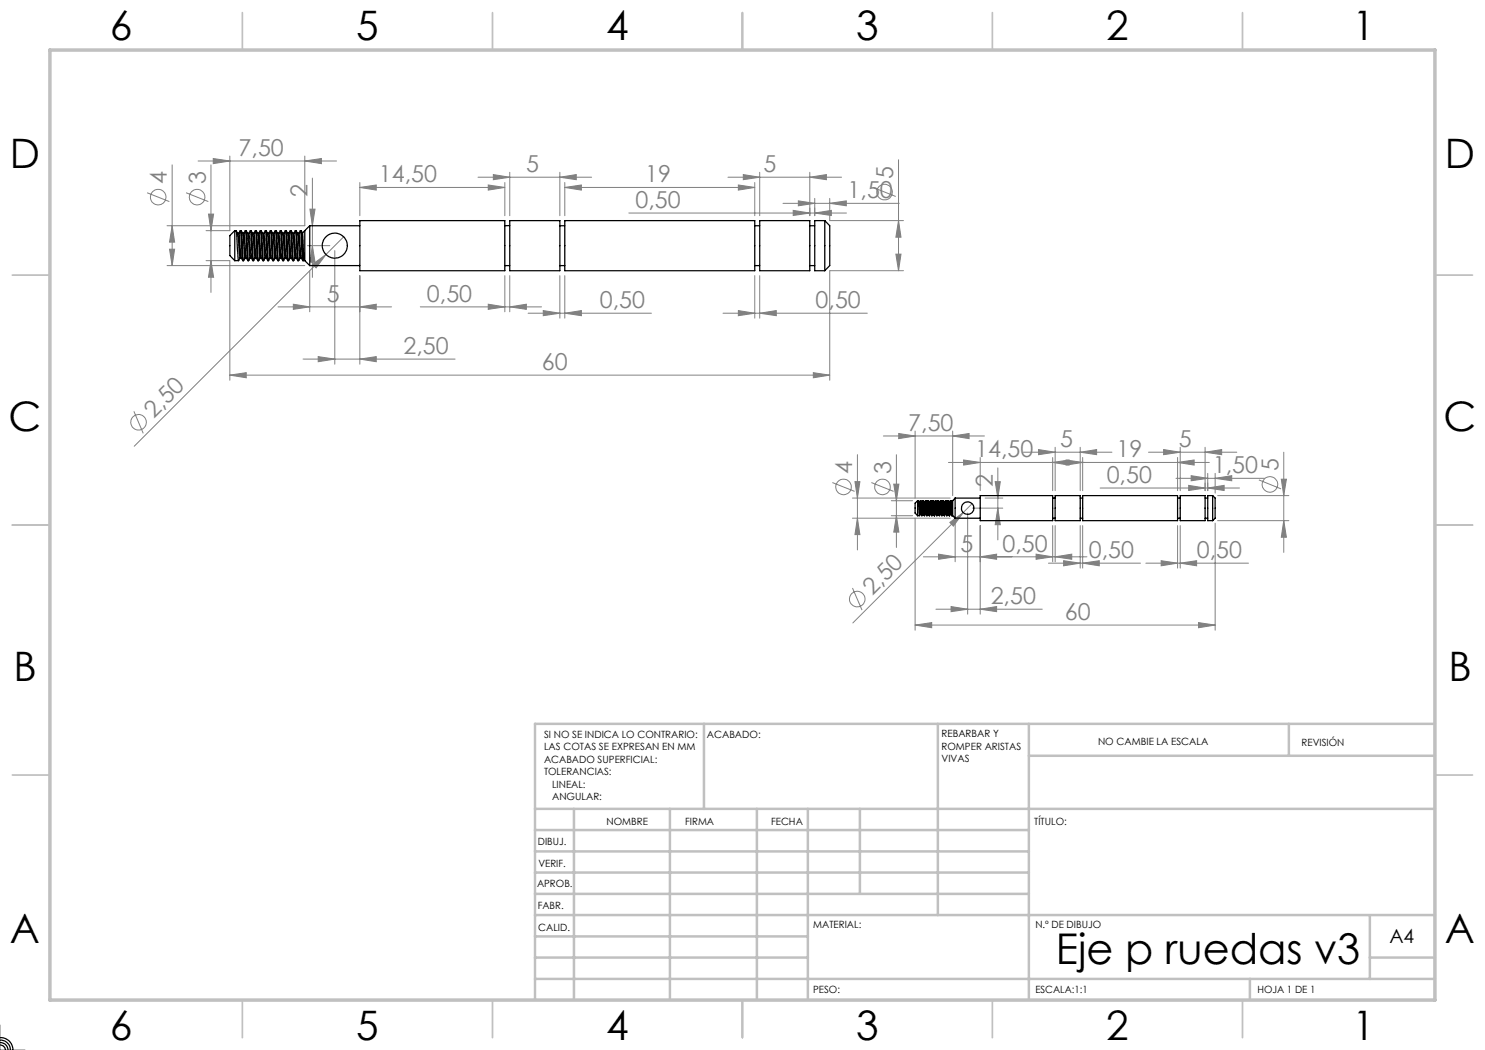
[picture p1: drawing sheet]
<svg xmlns="http://www.w3.org/2000/svg" width="297mm" height="210mm" viewBox="0 0 297 210" stroke-linecap="round" stroke-linejoin="round" font-family="sans-serif">
<g fill="none" stroke="#808080" stroke-width=".2">
<path d="M29.4 38.6l4.5 1.7M34.4 33v20.1M37.2 38.6l4.5 1.7M39.6 32.2h27.7M42.2 33v25.5M42.7 31.7l3.3 .5-3.3 .5zM46 31.2v14.9h-4.8M61 32.2l3.3-.5v1zM61 31.2v13.9h-27.6M62.5 35.6v19.9M72 37.5l3.2-.5v1zM72 36.5v6.6"/>
<path d="M72 37.5h29M95.6 35.4h22.7M97.6 37l3.4 .5-3.4 .5zM98.7 34.9l3.3 .5-3.3 .5zM101 36.5v6.6M102 34.5v8.6M112 35.4l3.3-.5v1zM112 34.5v8.6M113 37.5l3.3-.5v1zM113 37.5h38M113 36.5v6.6M145.6 35.4h22.7"/>
<path d="M147.7 37l3.3 .5-3.3 .5zM148.7 34.9l3.2 .5-3.2 .5zM151 36.5v6.6M151.9 34.5v8.6M162 35.4l3.3-.5v1zM162 34.5v8.6M162.9 39.7v3.4M165.9 39.7v4.4h14.8M174.7 37.5l4.4 1.8M179.7 32v22.1M33.4 53.1h27.6M33.9 49.8h1l-.5 3.3z"/>
<path d="M34.4 45.1l.5 3.3h-1zM41.2 52.1h4.8v24M41.7 42.8h1l-.5 3.3zM42.2 52.1l.5 3.3h-1zM61.5 49.1h4.5M61.9 54.1v8.3M62 41.8h1l-.5 3.3zM62.5 49.1l.5 3.3h-1zM62.5 52.9l2.7-2-2 2.7zM67 50.1v22.7M68.7 47.4l-41.9 41.8M72 55.1v17.7"/>
<path d="M101 55.1v7.3M102 55.1v7.3M112 55.1v8.5M113 55.1v8.5M125.8 42.6h43.5M151 55.1v8.5M151.9 55.1v8.5M156.6 40.7h23.2M158.6 42.1l3.4 .5-3.4 .5zM159.7 40.2l3.2 .5-3.2 .5zM162.9 42.6l3.4-.5v1zM165.9 40.7l3.4-.5v1z"/>
<path d="M179.2 50.8h1l-.5 3.3zM179.7 44.1l.5 3.3h-1zM180.7 54.1h-14.8v22M46 75l3.2-.5v1.1zM46 75h119.9M55.6 61.4h22.7M58.7 60.8l3.2 .6-3.2 .5zM60.6 71.8h30.4M63.6 71.3l3.4 .5-3.4 .5zM72 61.4l3.2-.6v1.1zM72 71.8l3.2-.5v1zM84.1 61.4h24.2"/>
<path d="M97.6 60.8l3.4 .6-3.4 .5zM102 61.4l3.3-.6v1.1zM105.6 62.6h24.7M108.7 62.1l3.3 .5-3.3 .5zM113 62.6l3.3-.5v1zM144.6 62.6h28.9M147.7 62.1l3.3 .5-3.3 .5zM151.9 62.6l3.4-.5v1zM162.7 74.5l3.2 .5-3.2 .6zM26.8 82.3l1.8 4.4M166.5 96.5l4.4 1.8M170.5 99.6h19.5"/>
<path d="M171 96.3h1l-.5 3.3zM171.5 90.9v19.1M174.3 96.5l4.4 1.8M176.7 87.2h20.2M178.8 96.8h1l-.5 3.3zM179.3 90.9v18.6M179.7 86.7l3.3 .5-3.3 .5zM183 86.2v13.4M189.7 92.5h52.2M190.5 87.2l3.3-.5v1zM190.5 86.2v12.9M192.7 92l3.3 .5-3.3 .5z"/>
<path d="M196 91.5v6.6M197 99.6h3.6M199 96.3h1.1l-.5 3.3zM199.6 93.6v14.4M204.7 90.4h17.7M207.7 89.9l3.3 .5-3.3 .5zM210.5 92.5l3.3-.5v1zM210.5 91.5v6.6M211 89.5v8.6M213.2 92l3.3 .5-3.3 .5zM216 90.4l3.3-.5v1zM216 89.5v8.6"/>
<path d="M216.5 91.5v6.6M220 97.6h27.9M229.7 90.4h17.7M232.7 89.9l3.3 .5-3.3 .5zM235.2 95.7h17.7M235.5 92.5l3.3-.5v1zM235.5 91.5v6.6M236 89.5v8.6M237.7 97.1l3.3 .5-3.3 .5zM238.2 95.1l3.3 .6-3.3 .5zM241 90.4l3.3-.5v1zM241 89.5v8.6"/>
<path d="M241.5 97.6l3.3-.5v1zM241.5 94.7v3.4M243 95.7l3.3-.6v1.1zM243 94.7v3.9M243.5 99.1h14.3M251.8 96l4.4 1.8M256.3 95.8h1l-.5 3.3zM256.8 90.4v20.1M170.5 103.6h19.5M170.5 117.6l1.9 4.4M171.5 103.6l.5 3.3h-1zM178.3 103.1h4.2"/>
<path d="M178.3 100.1h4.2M179.3 103.1l.5 3.3h-1zM183 103.6v22.4M184.7 111.4h32.7M187.7 110.8l3.3 .6-3.3 .5zM190 104.5l2.7-2-2 2.7zM191 104.6v7.8M193.5 102.6v20.2M194.4 100.7l-23.8 23.9M194.5 101.6h6.1M196 111.4l3.3-.6v1.1zM196 105.1v17.7"/>
<path d="M199.6 101.6l.5 3.3h-1.1zM207.2 110.8l3.3 .6-3.3 .5zM209.7 112.6h18.4M210.5 105.1v7.3M211 111.4l3.3-.6v1.1zM211 105.1v7.3M212.7 112.1l3.3 .5-3.3 .6zM216 105.1v8.5M216.5 112.6l3.4-.5v1.1zM216.5 105.1v8.5M229.2 112.6h20.5M232.2 112.1l3.3 .5-3.3 .6z"/>
<path d="M235.5 105.1v8.5M236 112.6l3.3-.5v1.1zM236 105.1v8.5M243 104.6v21.4M243.5 104.1h14.3M256.8 104.1l.5 3.3h-1zM183 125l3.3-.5v1zM183 125h60M187.2 121.8h21.3M190.2 121.3l3.3 .5-3.3 .5zM196 121.8l3.3-.5v1zM239.7 124.5l3.3 .5-3.3 .5z"/>
<circle cx="31.6" cy="39.4" r="1.55"/>
<circle cx="39.4" cy="39.4" r="1.55"/>
<circle cx="176.9" cy="38.4" r="1.55"/>
<circle cx="27.7" cy="84.5" r="1.57"/>
<circle cx="168.7" cy="97.4" r="1.56"/>
<circle cx="176.5" cy="97.4" r="1.55"/>
<circle cx="254" cy="96.9" r="1.55"/>
<circle cx="171.5" cy="119.8" r="1.56"/>
</g>
<path d="M0 207.5v-2.5M2.5 210h2.5" fill="none" stroke="#808000" stroke-width=".2" stroke-dasharray="15.2 1.3 1.3 1.3"/>
<path d="M-.1 210h2.6M0 207.5v2.6" fill="none" stroke="#808000" stroke-width=".2"/>
<g fill="none" stroke="#c0c0c0" stroke-width=".35">
<path d="M48.5 2.5v7.5M98.5 2.5v7.5M148.5 2.5v7.5M198.5 2.5v7.5M248.5 2.5v7.5M2.5 55h7.5M287 55h7.5M2.5 105h7.5M287 105h7.5M2.5 155h7.5M287 155h7.5M48.5 200v7.5"/>
<path d="M98.5 200v7.5M148.5 200v7.5M198.5 200v7.5M248.5 200v7.5"/>
</g>
<g fill="none" stroke="#c0c0c0" stroke-width=".5">
<path d="M140.8 144.8v17M187.6 144.8v38.2M205.8 144.8v55.2M205.8 151.2h81.2M257.8 144.8v6.4M287 144.8h-180v55.2M107 161.8h180M107 178.8h98.8M107 174.5h98.8M107 170.3h98.8M107 166h98.8M114.8 161.8v38.2"/>
<path d="M134 161.8v38.2M151.4 161.8v38.2M161.6 161.8v38.2M172 161.8v17M107 195.8h180M107 191.5h54.6M107 187.3h54.6M107 183h180M250 195.8v4.2M274 191.5h13M274 183v12.8"/>
</g>
<path d="M10 10h277v190h-277z" fill="none" stroke="#c0c0c0" stroke-width=".7"/>
<g fill="#808080">
<path d="M243 95.7l3.3-.6v1.1zM238.2 95.1l3.3 .6-3.3 .5zM241 90.4l3.3-.5v1zM232.7 89.9l3.3 .5-3.3 .5zM216 90.4l3.3-.5v1zM207.7 89.9l3.3 .5-3.3 .5zM210.5 92.5l3.3-.5v1zM192.7 92l3.3 .5-3.3 .5zM165.9 40.7l3.4-.5v1zM159.7 40.2l3.2 .5-3.2 .5zM162 35.4l3.3-.5v1zM148.7 34.9l3.2 .5-3.2 .5zM112 35.4l3.3-.5v1zM98.7 34.9l3.3 .5-3.3 .5zM97.6 37l3.4 .5-3.4 .5zM72 37.5l3.2-.5v1z"/>
<path d="M237.7 97.1l3.3 .5-3.3 .5zM241.5 97.6l3.3-.5v1zM213.2 92l3.3 .5-3.3 .5zM235.5 92.5l3.3-.5v1zM187.7 110.8l3.3 .6-3.3 .5zM196 111.4l3.3-.6v1.1zM207.2 110.8l3.3 .6-3.3 .5zM211 111.4l3.3-.6v1.1zM212.7 112.1l3.3 .5-3.3 .6zM216.5 112.6l3.4-.5v1.1zM232.2 112.1l3.3 .5-3.3 .6zM236 112.6l3.3-.5v1.1zM190.2 121.3l3.3 .5-3.3 .5zM196 121.8l3.3-.5v1zM183 125l3.3-.5v1zM239.7 124.5l3.3 .5-3.3 .5zM158.6 42.1l3.4 .5-3.4 .5zM162.9 42.6l3.4-.5v1zM113 37.5l3.3-.5v1zM147.7 37l3.3 .5-3.3 .5zM58.7 60.8l3.2 .6-3.2 .5zM72 61.4l3.2-.6v1.1zM97.6 60.8l3.4 .6-3.4 .5zM102 61.4l3.3-.6v1.1zM108.7 62.1l3.3 .5-3.3 .5zM113 62.6l3.3-.5v1zM147.7 62.1l3.3 .5-3.3 .5zM151.9 62.6l3.4-.5v1zM63.6 71.3l3.4 .5-3.4 .5zM72 71.8l3.2-.5v1zM46 75l3.2-.5v1.1zM162.7 74.5l3.2 .5-3.2 .6z"/>
<path d="M190 104.5l.7 .7 2-2.7zM62.5 52.9l.7 .7 2-2.7z"/>
<path d="M179.3 103.1l.5 3.3h-1zM178.8 96.8h1l-.5 3.3zM199.6 101.6l.5 3.3h-1.1zM199 96.3h1.1l-.5 3.3zM42.2 52.1l.5 3.3h-1zM41.7 42.8h1l-.5 3.3zM62.5 49.1l.5 3.3h-1zM62 41.8h1l-.5 3.3z"/>
<path d="M256.3 95.8h1l-.5 3.3zM256.8 104.1l.5 3.3h-1zM171 96.3h1l-.5 3.3zM171.5 103.6l.5 3.3h-1zM179.7 44.1l.5 3.3h-1zM179.2 50.8h1l-.5 3.3zM34.4 45.1l.5 3.3h-1zM33.9 49.8h1l-.5 3.3z"/>
<path d="M179.7 86.7l3.3 .5-3.3 .5zM190.5 87.2l3.3-.5v1zM42.7 31.7l3.3 .5-3.3 .5zM61 32.2l3.3-.5v1z"/>
</g>
<g fill="none" stroke="#000" stroke-width=".25">
<path d="M47 46.1v6M47 46.1l-1 1v4l1 1M47 52.1h.7M47 46.1h.2M47.5 46.7h.3M47.8 46.7l.3-.6 .5 6M47.8 46.7l.4 4.8 .4 .6M48 51.6l-.3 .5M48.1 46.1h.1M48.2 46.1l.2 .3a9.4 9.4 0 0 1 .4 3.4l.2 1.8M48.2 46.2l.5 5.9M48.3 51.6l-.3-.1-.2-1.7a7.4 7.4 0 0 0-.4-3.4l-.2-.3 .5 6"/>
<path d="M48.5 46.7h.3M48.8 46.7l.2 1.8a8.4 8.4 0 0 0 .4 3.3l.2 .3M49 51.6l-.3 .5h-.1M49 51.6h.2M49.1 46.1l-.3 .6M49.1 46.2l.4 5.5v.3l.2 .1M49.1 46.1h.1M49.2 46.1l.2 .3a10.9 10.9 0 0 1 .4 4l.2 1.2M49.2 46.1l.5 6M49.5 46.7h.3M49.8 46.7l.2 2.4a5.2 5.2 0 0 0 .6 3M49.8 46.7l.3-.6 .3 5.2 .2 .7 .1 .1"/>
<path d="M50 51.6l-.3 .5M50 51.6h.3M50.1 46.1l.2 .4 .4 5.6M50.2 46.1a5.2 5.2 0 0 1 .6 3l.2 2.4 .3 .1M50.5 46.7h.3M50.8 46.7l.4 4.8 .4 .6M51 51.6l-.3 .5M51.1 46.1l-.3 .6M51.1 46.2l.5 5.9M51.1 46.1h.1M51.2 46.1l.2 .3a9.4 9.4 0 0 1 .4 3.4l.2 1.8M51.2 46.2l.5 5.9"/>
<path d="M51.5 46.7l.3 .1 .2 1.7a8.4 8.4 0 0 0 .4 3.3l.2 .3M52 51.6l-.3 .5h-.1M52 51.6h.2M52.1 46.1l-.3 .6M52.1 46.2l.4 5.5v.3l.2 .1M52.1 46.1h.1M52.2 46.1a4.7 4.7 0 0 1 .6 3l.2 2.5M52.2 46.1l.5 6M52.5 46.7h.3M52.8 46.7l.2 2.4a5.2 5.2 0 0 0 .6 3M52.8 46.7l.3-.6 .3 5.2 .2 .7 .1 .1M53 51.6l-.3 .5"/>
<path d="M53 51.6h.3M53.1 46.1h.1M53.5 46.7h.3M53.8 46.7l.4 4.8 .4 .6M54 51.6l-.3 .5M54.1 46.1l-.3 .6M54.1 46.2l.5 5.9M54.1 46.1h.1M54.2 46.1l.2 .3a9.4 9.4 0 0 1 .4 3.4l.2 1.8M54.2 46.2l.5 5.9M54.3 51.6l-.3-.1-.2-1.7a7.4 7.4 0 0 0-.4-3.4l-.2-.3 .5 6M54.5 46.7l.3 .1 .2 1.7a7.8 7.8 0 0 0 .4 3.3l.2 .3"/>
<path d="M55 51.6l-.3 .5h-.1M55 51.6h.2M55.1 46.1l-.3 .6M55.1 46.2l.4 5.5v.3l.2 .1M55.1 46.1h.1M55.2 46.1a4.7 4.7 0 0 1 .6 3l.2 2.5M55.2 46.2l.5 5.9M55.5 46.7h.3M55.8 46.7l.2 2.4a5.2 5.2 0 0 0 .6 3M55.8 46.7l.3-.6 .3 5.2 .2 .7 .1 .1M56 51.6l-.3 .5M56 51.6h.3"/>
<path d="M56.1 46.1l.2 .1v.3l.4 5.6M56.2 46.1l.2 .3a7.4 7.4 0 0 1 .4 3.4l.2 1.7 .3 .1M56.5 46.7h.3M56.8 46.7l.4 4.8 .4 .6M57 51.6l-.3 .5M57.1 46.1l-.3 .6M57.1 46.2l.5 5.9M57.1 46.1h.1M57.2 46.1l.2 .3a9.4 9.4 0 0 1 .4 3.4l.2 1.8M57.2 46.1l.5 6M57.5 46.7l.3 .1 .2 1.7a7.1 7.1 0 0 0 .6 3.6M58 51.6l-.3 .5h-.1"/>
<path d="M58 51.6h.3M58.1 46.1l-.4 .6M58.1 46.2l.4 5.5v.3l.2 .1M58.1 46.1h.1M58.5 46.7h.3M58.8 46.7l.2 2.4a5.2 5.2 0 0 0 .5 3M58.8 46.7l.3-.6 .5 6h.1l.3-.5M59 51.6l-.3 .5M59 51.6l-.2-1.8a8 8 0 0 0-.6-3.7l.5 6M59 51.6h.3M59.1 46.1l.2 .1v.3l.4 5.6M59.2 46.1l.2 .3a7.4 7.4 0 0 1 .4 3.4l.2 1.7 .3 .1"/>
<path d="M59.5 46.7h.3M59.8 46.7l.4 4.8 .4 .6M60.1 46.1l-.3 .6M60.1 46.2l.5 5.9M60.1 46.1h.1M60.2 46.1l.3 .7 .3 5.2 1.1 1.1M60.2 46.2l.5 5.9M60.8 52l-.2 .1M61 46.1l-.5 .5M61 46.1v6M61.9 45.1v8M61.9 53.1h10.1"/>
<path d="M61.9 45.1h10.1M61.9 45.1l-.9 1M72 44.1h29v10h-29zM101 53.1h1M102 44.1h10v10h-10zM102 45.1h-1M112 53.1h1M112 45.1h1M113 44.1h38v10h-38zM151 53.1h.9M151 45.1h.9M151.9 44.1h10.1v10h-10.1z"/>
<path d="M162 53.1h.9M162 45.1h.9M165 44.1h-2.1v10h2.1M165 44.1v10M165 44.1l.9 1v8l-.9 1M191 99.6v4M191 99.6h5M191 99.6l-.5 .5M196 99.1h14.5v5h-14.5zM210.5 99.6h.5M211 99.1h5v5h-5zM216 99.6h.5"/>
<path d="M216.5 99.1h19v5h-19zM235.5 99.6h.5M236 99.1h5v5h-5zM241 99.6h.5M242.5 99.1h-1v5h1M242.5 99.1v5M242.5 99.1l.5 .5v4l-.5 .5M183.5 100.1v3M183.5 100.1l-.5 .5v2l.5 .5M183.5 103.1h.4M183.5 100.1h.2M183.7 100.1l.2 .5 .2 2.3"/>
<path d="M183.7 100.1l.2 3 .2-.2M183.8 100.4h.1M183.9 100.4l.3 2.4M184.1 100.1l-.2 .3M184.1 102.9h.1M184.1 100.1l.3 3M184.1 100.1h.1M184.2 100.1l.2 3 .2-.2M184.2 100.1l.2 .5 .2 2.3M184.2 102.9l.1 .2M184.3 100.4h.1M184.4 100.4l.2-.3 .3 3"/>
<path d="M184.4 100.4l.3 2.4M184.6 102.9h.1M184.6 100.1l.3 3 .2-.2M184.7 102.9l.1 .2M184.7 100.1l.2 .6 .2 2.2M184.8 100.4h.1M184.9 100.4l.3 2.4M185.1 102.9h.1M185.1 100.1l-.2 .3M185.1 100.1l.3 3M185.1 100.1h.1M185.2 102.9l.1 .2"/>
<path d="M185.2 100.1l.2 3 .2-.2M185.2 100.1l.1 .3 .3 2.5M185.3 100.4l.2 .2 .2 2.2M185.6 102.9h.1M185.6 100.1l-.2 .3M185.6 100.1l.3 3M185.6 100.1h.1M185.7 102.9l.1 .2M185.7 100.1l.2 3 .2-.2M185.7 100.1l.1 .3 .3 2.5M185.8 100.4h.1M185.9 100.4l.3 2.5 .1 .2"/>
<path d="M186.1 102.9h.1M186.1 100.1l-.2 .3M186.1 100.1l.3 3M186.1 100.1h.1M186.2 100.1l.2 3 .2-.2M186.2 100.1l.1 .3 .2 2.3 .2 .2M186.3 100.4h.1M186.4 100.4l.3 2.4M186.6 100.1l-.2 .3M186.6 100.1l.3 3M186.6 100.1h.1M186.7 100.1l.2 3 .2-.2"/>
<path d="M186.7 100.1l.2 .5 .2 2.3M186.7 102.9l.1 .2M186.8 100.4h.1M186.9 100.4l.3 2.4M187.1 100.1l-.2 .3M187.1 102.9h.1M187.1 100.1l.3 3M187.1 100.1h.1M187.1 100.1l.3 3 .2-.2M187.1 100.1l.3 .5 .2 2.3M187.2 102.9l.1 .2M187.3 100.4h.1"/>
<path d="M187.4 100.4l.2-.3 .3 3M187.4 100.4l.3 2.4M187.6 102.9h.1M187.6 100.1h.1M187.7 102.9l.1 .2M187.7 100.1l.2 .6 .1 1.2a1.26 1.26 0 0 1-.1 1.2zM187.8 100.4h.1M187.9 100.4l.3 2.4M188.1 102.9h.1M188.1 100.1l-.2 .3M188.1 100.1l.3 3M188.1 100.1h.1"/>
<path d="M188.2 102.9l.1 .2M188.2 100.1l.2 3 .2-.2M188.2 100.1l.1 .3 .3 2.5M188.3 100.4l.2 .2 .2 2.2M188.6 102.9h.1M188.6 100.1l-.2 .3M188.6 100.1l.3 3M188.6 100.1h.1M188.7 102.9l.1 .2M188.7 100.1l.2 3 .2-.2M188.7 100.1l.1 .3 .3 2.5M188.8 100.4h.1"/>
<path d="M188.9 100.4l.3 2.4M189.1 102.9h.1M189.1 100.1l-.2 .3M189.1 100.1l.3 3M189.1 100.1h.1M189.2 100.1l.2 3 .2-.2M189.2 100.1l.2 .5 .1 2.1 .2 .2M189.2 102.9l.1 .2M189.3 100.4h.1M189.4 100.4l.3 2.4M189.6 100.1l-.2 .3M189.6 100.1l.3 3"/>
<path d="M189.6 100.1h.1M189.7 100.1l.2 3 .2-.2M189.7 100.1l.2 .5 .2 2.3M189.7 102.9l.1 .2M189.8 100.4h.1M189.9 100.4l.3 2.4M190.1 100.1l-.2 .3M190.1 102.9h.1M190.1 100.1l.3 3M190.1 100.1h.1M190.2 102.9l.1 .2M190.2 100.1l.2 .8v2.2z"/>
<path d="M190.5 103l.5 .6M190.5 100.1l-.2 .3M190.5 100.1v3M191 103.6h5M210.5 103.6h.5M216 103.6h.5M235.5 103.6h.5M241 103.6h.5M-.1 209a1.04 1.04 0 0 1 1.2 1.1M-.1 208.5a1.46 1.46 0 0 1 1.7 1.6M-.1 208a1.96 1.96 0 0 1 2.2 2.1M-.1 207.5a2.43 2.43 0 0 1 2.7 2.6"/>
<circle cx="67" cy="49.1" r="2.5"/>
<circle cx="193.5" cy="101.6" r="1.26"/>
</g>
<text font-size="8.5" x="211.2" y="192.7">Eje p ruedas v3</text>
<g font-size="8.1">
<text x="22" y="8">6</text>
<text x="71.2" y="8">5</text>
<text x="121.2" y="8">4</text>
<text x="171.3" y="8">3</text>
<text x="221.3" y="8">2</text>
<text x="270.5" y="8">1</text>
<text x="2" y="33.6">D</text>
<text x="289" y="33.6">D</text>
<text x="1.7" y="86.1">C</text>
<text x="288.7" y="86.1">C</text>
<text x="2.7" y="136.1">B</text>
<text x="289.7" y="136.1">B</text>
<text x="2" y="188.6">A</text>
<text x="289" y="188.6">A</text>
<text x="22" y="208">6</text>
<text x="71.2" y="208">5</text>
<text x="121.2" y="208">4</text>
<text x="171.3" y="208">3</text>
<text x="221.3" y="208">2</text>
<text x="270.5" y="208">1</text>
</g>
<g font-size="4.7" fill="#808080">
<text x="47.7" y="31.2">7,50</text>
<text x="105.2" y="34.4">5</text>
<text x="152.7" y="34.4">5</text>
<text x="178.6" y="35.8" transform="rotate(-90 178.6 35.8)">5</text>
<text x="33.4" y="36.8" transform="rotate(-90 33.4 36.8)">4</text>
<text x="41.2" y="36.8" transform="rotate(-90 41.2 36.8)">3</text>
<text x="61.5" y="39.5" transform="rotate(-90 61.5 39.5)">2</text>
<text x="75.8" y="36.5">14,50</text>
<text x="127.1" y="41.6">0,50</text>
<text x="129" y="36.5">19</text>
<text x="169.5" y="39.6">1,50</text>
<text x="65.4" y="60.3">5</text>
<text x="85.4" y="60.3">0,50</text>
<text x="120" y="61.6">0,50</text>
<text x="163.1" y="61.6">0,50</text>
<text x="80.7" y="70.8">2,50</text>
<text x="108.4" y="74">60</text>
<text x="30.8" y="83.8" transform="rotate(-45 30.8 83.8)">2,50</text>
<text x="181.7" y="86.2">7,50</text>
<text x="212" y="89.4">5</text>
<text x="235.8" y="89.4">5</text>
<text x="170.4" y="94.8" transform="rotate(-90 170.4 94.8)">4</text>
<text x="178.2" y="94.8" transform="rotate(-90 178.2 94.8)">3</text>
<text x="195" y="91.5">14,50</text>
<text x="223.3" y="91.5">19</text>
<text x="242.6" y="94.6">1,50</text>
<text x="255.7" y="94.3" transform="rotate(-90 255.7 94.3)">5</text>
<text x="198.6" y="97.4" transform="rotate(-90 198.6 97.4)">2</text>
<text x="221.3" y="96.6">0,50</text>
<text x="192.1" y="110.3">5</text>
<text x="200.5" y="110.3">0,50</text>
<text x="217.8" y="111.6">0,50</text>
<text x="239.4" y="111.6">0,50</text>
<text x="174.5" y="119.2" transform="rotate(-45 174.5 119.2)">2,50</text>
<text x="198.1" y="120.8">2,50</text>
<text x="213" y="124">60</text>
</g>
<text font-size="3.9" x="277.9" y="188.5">A4</text>
<g font-size="2">
<text x="108.8" y="147.6">SI NO SE INDICA LO CONTRARIO:</text>
<text x="141.4" y="147.6">ACABADO:</text>
<text x="188.3" y="147.5">REBARBAR Y</text>
<text x="188.3" y="150">ROMPER ARISTAS</text>
<text x="219.6" y="149">NO CAMBIE LA ESCALA</text>
<text x="260.3" y="149.2">REVISIÓN</text>
<text x="108.8" y="150.1">LAS COTAS SE EXPRESAN EN MM</text>
<text x="108.8" y="152.6">ACABADO SUPERFICIAL:</text>
<text x="108.8" y="155.1">TOLERANCIAS:</text>
<text x="188.3" y="152.5">VIVAS</text>
<text x="110.4" y="157.6">LINEAL:</text>
<text x="110.4" y="160.1">ANGULAR:</text>
<text x="121.3" y="165">NOMBRE</text>
<text x="137" y="164.9">FIRMA</text>
<text x="154.2" y="164.9">FECHA</text>
<text x="206.9" y="164.9">TÍTULO:</text>
<text x="107.6" y="169.1">DIBUJ.</text>
<text x="107.7" y="173.3">VERIF.</text>
<text x="107.4" y="177.4">APROB.</text>
<text x="107.5" y="181.8">FABR.</text>
<text x="162.6" y="185.5">MATERIAL:</text>
<text x="207.1" y="185.5">N.º DE DIBUJO</text>
<text x="107.7" y="186.1">CALID.</text>
<text x="162.6" y="198.5">PESO:</text>
<text x="207.1" y="198.6">ESCALA:1:1</text>
<text x="251.5" y="198.6">HOJA 1 DE 1</text>
</g>
</svg>
